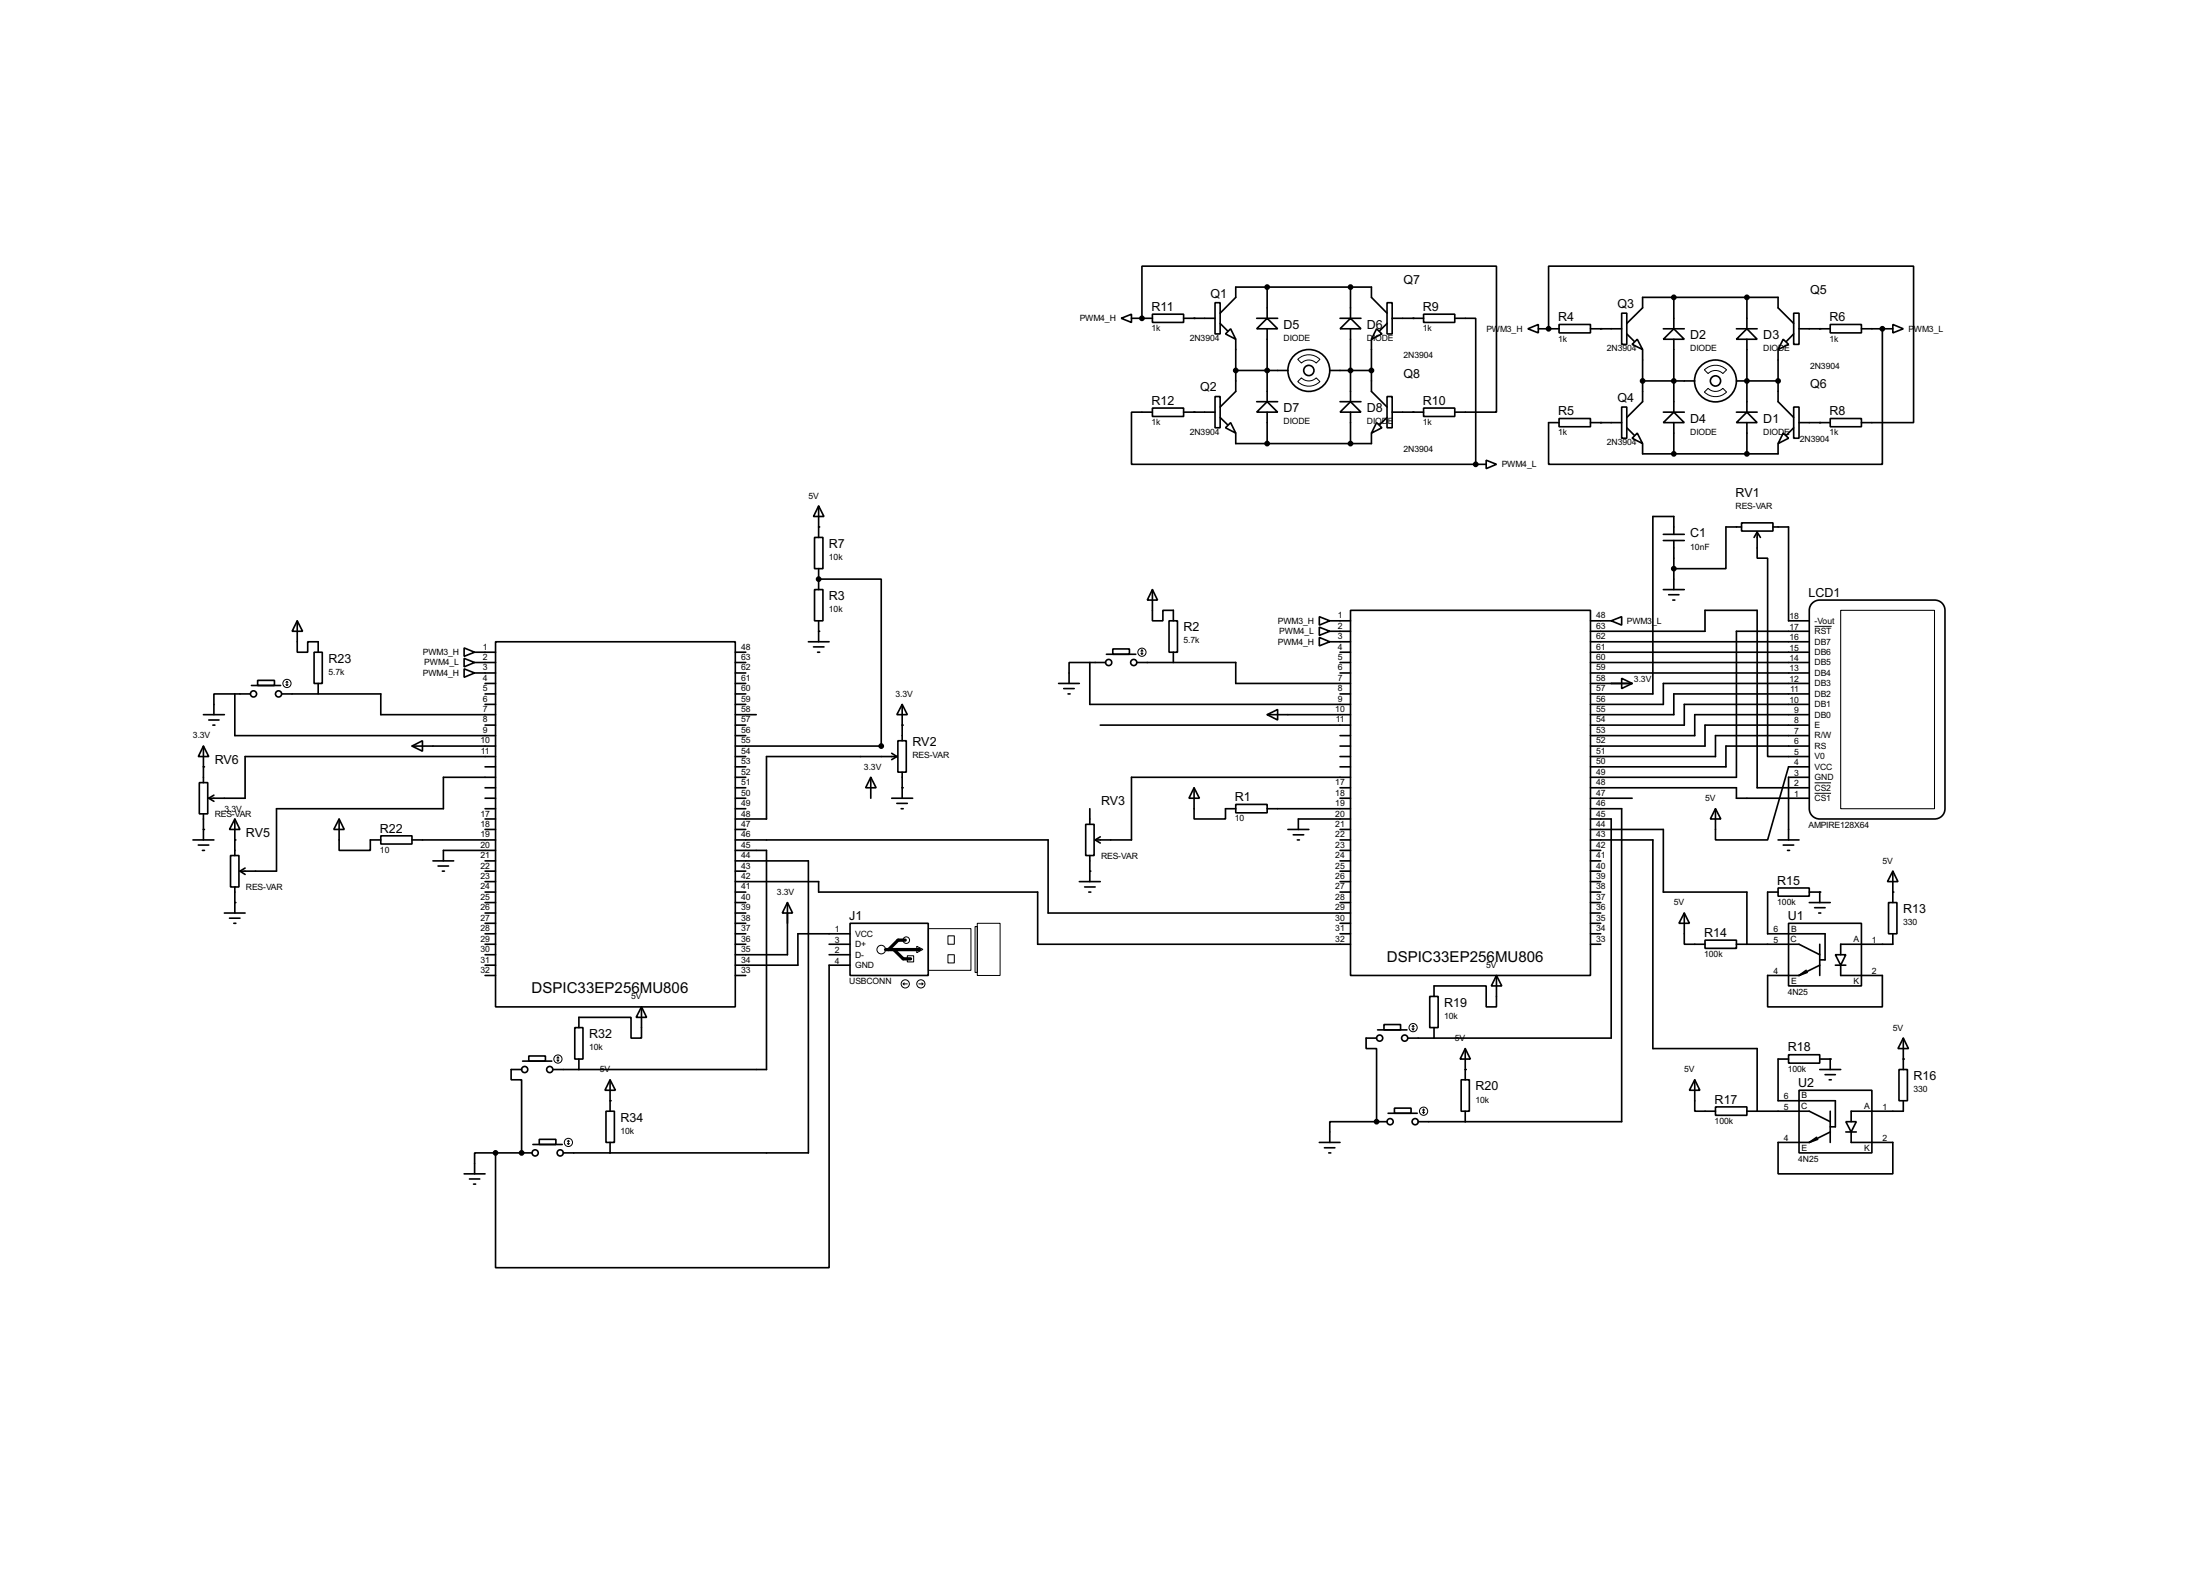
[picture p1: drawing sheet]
<svg xmlns="http://www.w3.org/2000/svg" width="536mm" height="383mm" viewBox="0 0 536 383" stroke-linecap="round" stroke-linejoin="round" font-family="sans-serif">
<g fill="none" stroke="#000" stroke-width=".4">
<path d="M273.1 77.5l2.5-1v2zM275.6 77.5h5.1M278.2 77.5v-12.7h86.3v35.6h-10.1M280.7 76.5h7.6v2h-7.6zM288.3 77.5h7.7M296 73.7h1.2v7.6h-1.2zM297.2 76.3l3.8-3.9v-2.5h33.1v2.5l3.8 3.9M297.2 78.8l1.8 1.8M306.1 77.5h5.1M308.7 77.5l2.5 2.6h-5.1zM308.7 69.9v7.6M326.4 77.5h5.1"/>
<path d="M329 69.9v7.6M337.9 73.7h1.2v7.6h-1.2zM337.9 78.8l-1.8 1.8M339.1 77.5h7.7M346.8 76.5h7.6v2h-7.6zM354.4 77.5h5.1v35.6M379.8 79h7.6v2.1h-7.6zM395 76.3h1.3v7.6h-1.3zM396.3 78.8l3.8-3.8v-2.6h33v2.6l3.8 3.8M407.7 72.4v7.7M425.5 72.4v7.7M436.9 76.3h1.3v7.6h-1.3z"/>
<path d="M445.8 79h7.6v2.1h-7.6zM461.1 79l2.5 1.1-2.5 1zM280.7 99.4h7.6v2h-7.6zM296 96.6h1.2v7.6h-1.2zM298.5 81.3l1.3-1.2 1.2 2.5zM301 90.2h12.7M301 82.6v12.7l-3.8 3.8M306.1 97.8h5.1M308.7 97.8l2.5 2.6h-5.1zM308.7 80.1v17.7M323.9 90.2h10.2M326.4 80.1l2.6-2.6 2.5 2.6z"/>
<path d="M326.4 97.8h5.1M329 97.8l2.5 2.6h-5.1zM329 80.1v17.7M334.1 82.6v12.7l3.8 3.8M335.3 80.1l1.3 1.2-2.5 1.3zM337.9 96.6h1.2v7.6h-1.2zM346.8 99.4h7.6v2h-7.6zM372.2 80.1l2.5-1.1v2.1zM374.7 80.1h5.1M377.2 80.1v-15.3h88.9v38.1h-12.7M387.4 80.1h7.6M395 99.1h1.3v7.6h-1.3z"/>
<path d="M396.3 81.3l1.8 1.8M397.6 83.9l1.2-1.3 1.3 2.5zM400.1 92.8h12.7M400.1 85.1v12.7l-3.8 3.9M405.2 80.1h5.1M407.7 80.1l2.6 2.5h-5.1zM407.7 82.6v17.8M423 82.6l2.5-2.5 2.5 2.5zM423 92.8h10.1M423 80.1h5M425.5 82.6v17.8M433.1 85.1v12.7l3.8 3.9"/>
<path d="M434.4 82.6l1.3 1.3-2.6 1.2zM436.9 99.1h1.3v7.6h-1.3zM436.9 81.3l-1.7 1.8M438.2 80.1h7.6M453.4 80.1h7.7M458.5 80.1v33h-81.3v-10.2h2.6M280.7 100.4h-5.1v12.7h83.9M288.3 100.4h7.7M297.2 101.7l1.8 1.7M298.5 104.2l1.3-1.3 1.2 2.6zM301 105.5v2.5h33.1v-2.5M308.7 100.4v7.6"/>
<path d="M329 100.4v7.6M335.3 102.9l1.3 1.3-2.5 1.3zM337.9 101.7l-1.8 1.7M339.1 100.4h7.7M359.5 113.1h2.5M362 112.1l2.5 1-2.5 1zM379.8 101.9h7.6v2h-7.6zM387.4 102.9h7.6M396.3 104.2l1.8 1.8M397.6 106.7l1.2-1.2 1.3 2.5zM400.1 108v2.5h33v-2.5M405.2 100.4h5.1"/>
<path d="M407.7 100.4l2.6 2.5h-5.1zM407.7 102.9v7.6M423 100.4h5M425.5 100.4l2.5 2.5h-5zM425.5 102.9v7.6M434.4 105.5l1.3 1.2-2.6 1.3zM436.9 104.2l-1.7 1.8M438.2 102.9h7.6M445.8 101.9h7.6v2h-7.6zM198.4 130.9h2.1v7.6h-2.1zM199.4 123.2l1.3 2.6h-2.5zM199.4 123.2v7.7"/>
<path d="M199.4 138.5v5.1M405.2 131.6h5.1M405.2 130.1h5.1M407.7 130.1v-4.3h-5.1v43.2h-15.2M407.7 131.6v12M424.2 127.3h7.7v2h-7.7zM424.2 128.3h-3.8v10.2h-12.7M428 129.6v6.3h2.6v48.3h10.1M428 129.6l-.7 1.3M428 129.6l.8 1.3M431.9 128.3h3.8v22.9h5M72.4 151.2l1.3 2.5h-2.5z"/>
<path d="M72.4 151.2v7.6h2.6v-2.5h2.5v2.5M76.5 158.8h2v7.6h-2zM113.1 157.8l2.5 1-2.5 1zM115.6 158.8h2.6M118.2 158.8h2.5zM120.7 156.3h58.4v88.9h-58.4zM179.1 158.8h2.6zM196.9 156.3h5.1M198.2 157.5h2.5M198.4 143.6h2.1v7.6h-2.1zM199.2 158.8h.5M199.4 141h15.3v40.7h-35.6"/>
<path d="M199.4 151.2v5.1M269.5 159.3h7.2M271.1 158h4v1.3h-4zM280.7 143.6l1.3 2.5h-2.5zM280.7 143.6v7.6h2.6v-2.6h2.5v2.6M284.8 151.2h2v7.6h-2zM285.8 158.8v2.5M321.4 150.2l2.5 1-2.5 1zM321.4 152.7l2.5 1-2.5 1zM321.4 155.2l2.5 1.1-2.5 1zM323.9 156.3h2.5M323.9 153.7h2.5"/>
<path d="M323.9 151.2h2.5M326.4 151.2h2.6zM326.4 153.7h2.6zM326.4 156.3h2.6zM326.4 158.8h2.6zM329 148.6h58.4v88.9h-58.4zM387.4 151.2h2.5zM387.4 153.7h27.9v-5.1h12.7v43.2h12.7M387.4 156.3h53.3M387.4 158.8h53.3M389.9 151.2h2.6M392.5 151.2l2.5-1v2z"/>
<path d="M405.2 143.6h5.1M406.5 144.8h2.5M407.5 146.1h.5M440.7 153.7h-17.7v35.6h-35.6M441.3 147a2.57 2.57 0 0 1 2-.9h27.9a2.49 2.49 0 0 1 2.6 2.5v48.3a2.48 2.48 0 0 1-2.6 2.5h-27.9a2.52 2.52 0 0 1-2.6-2.5v-48.3l.1-.6zM49.6 174h5.1M50.9 175.3h2.5M51.9 176.6h.5M57.2 169v10.1h61M61 169h-8.9v5M61.3 166.9h7.1M62.8 165.7h4.1v1.2h-4.1z"/>
<path d="M68.6 169h24.2v5h25.4M77.5 166.4v2.6M113.1 160.3l2.5 1-2.5 1.1zM113.1 162.9l2.5 1-2.5 1zM115.6 163.9h2.6M115.6 161.3h2.6M118.2 161.3h2.5zM118.2 163.9h2.5zM118.2 166.4h2.5zM118.2 169h2.5zM118.2 171.5h2.5zM118.2 174h2.5z"/>
<path d="M118.2 176.6h2.5zM118.2 179.1h2.5zM179.1 161.3h2.6M179.1 163.9h2.6M179.1 166.4h2.6M179.1 169h2.6M179.1 171.5h2.6M179.1 174h5.1M179.1 176.6h2.6M179.1 179.1h2.6M219.8 171.5l1.2 2.5h-2.5zM219.8 171.5v8.9"/>
<path d="M257.9 166.4h5M259.1 167.7h2.6M260.2 169h.5M265.5 161.3v10.2h60.9M268 176.6h61M269.3 161.3h-8.9v5.1M276.9 161.3h24.1v5.1h25.4M308.7 174l2.5-1.2v2.5zM308.7 174h20.3M326.4 161.3h2.6zM326.4 163.9h2.6zM326.4 166.4h2.6z"/>
<path d="M326.4 169h2.6zM326.4 171.5h2.6zM326.4 179.1h2.6M387.4 161.3h53.3M387.4 163.9h53.3M387.4 166.4h10.2M395 165.2l2.6 1.2-2.6 1.3zM440.7 166.4h-35.5v5.1h-17.8M440.7 169h-33v5h-20.3M440.7 171.5h-30.4v5.1h-22.9M440.7 174h-27.9v5.1h-25.4M440.7 176.6h-25.4v5.1h-27.9"/>
<path d="M440.7 179.1h-22.8v5.1h-30.5M48.6 190.6h2v7.6h-2zM49.6 181.7l1.3 2.5h-2.6zM49.6 181.7v8.9M49.6 198.2v6.3M50.9 194.4l1.2 .7M52.1 193.6l-1.2 .8M57.2 199.4l1.3 2.6h-2.6zM57.2 199.4v8.9M82.6 199.4l1.3 2.6h-2.6zM82.6 199.4v7.7h7.6v-2.6h2.6M100.4 181.7l2.5-1.3v2.5z"/>
<path d="M100.4 181.7h20.3M118.2 186.7h2.5M118.2 191.8h2.5M118.2 194.4h2.5M118.2 196.9h2.5M118.2 199.4h2.5M120.7 184.2h-61v10.2h-8.8M120.7 189.3h-12.7v7.6h-40.6v15.2h-8.9M179.1 184.2h2.6M179.1 186.7h2.6M179.1 189.3h2.6M179.1 191.8h2.6"/>
<path d="M179.1 194.4h2.6M179.1 196.9h2.6M212.1 189.3l1.3 2.5h-2.5zM212.1 189.3v5.1M217.2 194.4h5.1M217.2 183.4l1.3 .8M218.5 184.2h-31.8v15.2h-7.6M218.5 195.6h2.5M218.5 184.2l-1.3 .8M218.7 180.4h2.1v7.6h-2.1zM219.5 196.9h.5M219.8 188v6.4"/>
<path d="M265.5 196.9v3.8M290.9 191.8l1.3 2.6h-2.6zM290.9 191.8v7.6h7.6v-2.5h2.5M301 195.9h7.7v2h-7.7zM308.7 196.9h20.3M326.4 181.7h2.6M326.4 184.2h2.6M326.4 186.7h2.6M326.4 191.8h2.6M326.4 194.4h2.6M329 189.3h-53.4v15.2h-8.8M329 199.4h-12.7v2.6"/>
<path d="M387.4 191.8h35.6v2.6h17.7M387.4 194.4h10.2M387.4 196.9h7.6v76.2h-49.5M387.4 199.4h5.1v53.4h-49.5M417.9 196.9l1.3 2.5h-2.6zM440.7 186.7h-5l-5.1 17.8h-12.7v-7.6M440.7 181.7h-20.3v5h-33M440.7 189.3h-5v15.2M47 204.5h5.1M48.3 205.8h2.6M49.3 207.1h.5M56.2 208.3h2v7.7h-2z"/>
<path d="M57.2 216v6.3M58.5 212.1l1.2 .8M59.7 211.4l-1.2 .7M92.8 203.5h7.6v2h-7.6zM100.4 204.5h20.3M105.5 209.6h5M106.7 210.9h2.6M107.8 212.1h.5M118.2 202h2.5M118.2 209.6h2.5M118.2 212.1h2.5M118.2 214.7h2.5"/>
<path d="M118.2 217.2h2.5M118.2 219.8h2.5M120.7 207.1h-12.7v2.5M179.1 202h2.6M179.1 204.5h76.2v17.8h73.7M179.1 207.1h7.6v53.3h-52M179.1 209.6h17.8v71.1h-59.7M179.1 212.1h2.6M179.1 214.7h20.3v2.5h53.4v12.7h76.2M179.1 217.2h2.6M179.1 219.8h2.6M191.8 219.8l1.3 2.5h-2.5z"/>
<path d="M191.8 219.8v12.7h-12.7M262.9 214.7h5.1M264.2 216h2.6M264.5 200.7h2v7.6h-2zM265.2 217.2h.5M265.5 208.3v6.4M266.8 204.5l1.2 .8M268 203.8l-1.2 .7M313.7 202h5.1M315 203.3h2.6M316 204.5h.5M326.4 202h2.6"/>
<path d="M326.4 204.5h2.6M326.4 207.1h2.6M326.4 209.6h2.6M326.4 212.1h2.6M326.4 214.7h2.6M326.4 217.2h2.6M326.4 219.8h2.6M387.4 202h17.8v15.2h20.3v12.7M387.4 204.5h15.2v50.8h25.4v15.3M387.4 207.1h2.5M387.4 209.6h2.5M387.4 212.1h2.5"/>
<path d="M387.4 214.7h2.5M387.4 217.2h2.5M387.4 219.8h2.5M433.1 216.2h7.6v2h-7.6zM433.1 217.2h-2.5v10.2h14v6.3h-1.3M433.1 204.5h5.1M434.4 205.8h2.5M435.4 207.1h.5M440.7 217.2h2.6v2.6M440.7 219.8h5.1M460 219.8h2.1v7.6h-2.1zM461.1 212.1l1.2 2.6h-2.5z"/>
<path d="M461.1 212.1v7.7M54.7 222.3h5M55.9 223.6h2.6M57 224.8h.5M118.2 229.9h2.5M118.2 222.3h2.5M118.2 224.8h2.5M118.2 227.4h2.5M118.2 235h2.5M118.2 237.5h2.5M118.2 232.5h2.5M179.1 222.3h2.6"/>
<path d="M179.1 224.8h2.6M179.1 227.4h2.6M179.1 229.9h2.6M179.1 237.5h2.6M202 229.9h5.1M202 232.5h5.1M207.1 224.8h19v12.7h-19zM207.1 235h-5.1v73.7h-81.3v-28M207.1 227.4h-12.7v7.6h-15.3M326.4 224.8h2.6M326.4 227.4h2.6M364.5 237.5l1.3 2.6h-2.5z"/>
<path d="M364.5 237.5v7.7h-2.5v-5.1h-12.7v2.5M387.4 222.3h2.5M387.4 224.8h2.5M387.4 227.4h2.5M387.4 229.9h2.5M410.3 222.3l1.2 2.5h-2.5zM410.3 222.3v7.6h5M415.3 228.9h7.7v2h-7.7zM423 229.9h15.2l5.1 2.6M435.7 224.8h17.7v15.3h-17.7zM440 236.3l-1.8 1.2M440.2 236.8l-2 .7"/>
<path d="M442 221h2.6M443 222.3h.5M443.3 229.9v7.6M443.3 235l-5.1 2.5M447.1 232.5h2.5l-1.2 2.5zM447.1 235h2.5M448.4 235v2.5h10.1v7.7h-27.9v-7.7h7.6M461.1 227.4v2.5h-12.7v2.6M127.3 258.4h7.1M128.8 257.1h4.1v1.3h-4.1zM140 250.2h2v7.7h-2zM141 257.9v2.5"/>
<path d="M156.3 245.2l1.2 2.5h-2.5zM156.3 245.2v7.6h-2.6v-5.1h-12.7v2.5M335.3 252.8h-2.5v2.5h2.5v17.8M335.6 250.8h7.1M337.1 249.5h4.1v1.3h-4.1zM348.3 242.6h2v7.6h-2zM349.3 250.2v2.6M356.9 255.3l1.3 2.6h-2.5zM356.9 255.3v7.6M435.7 256.8h7.6v2.1h-7.6zM435.7 257.9h-2.6v10.1h14v6.4h-1.3M443.3 257.9h2.5v2.5"/>
<path d="M463.6 252.8l1.3 2.5h-2.6zM463.6 252.8v7.6M127.1 260.4h-2.6v2.5h2.6v17.8M129.8 278.7h7.2M131.4 277.4h4v1.3h-4zM147.6 270.6h2.1v7.6h-2.1zM148.6 262.9l1.3 2.6h-2.5zM148.6 262.9v7.7M148.6 278.2v2.5M321.4 278.2h5M322.6 279.5h2.6M335.3 273.1h-11.4v5.1"/>
<path d="M335.3 273.1h2.6M338.1 271.1h7.1M339.7 269.8h4v1.3h-4zM355.9 262.9h2v7.7h-2zM356.9 270.6v2.5M412.8 262.9l1.3 2.6h-2.6zM412.8 262.9v7.7h5.1M417.9 269.5h7.6v2.1h-7.6zM425.5 270.6h15.2l5.1 2.5M438.2 265.5h17.8v15.2h-17.8zM442.5 276.9l-1.8 1.3M442.8 277.4l-2.1 .8"/>
<path d="M443.3 260.4h5.1M444.6 261.7h2.5M445.6 262.9h.5M445.8 270.6v7.6M445.8 275.6l-5.1 2.6M449.6 273.1h2.6l-1.3 2.5zM449.6 275.6h2.6M450.9 275.6v2.6h10.2v7.6h-28v-7.6h7.6M462.6 260.4h2v7.6h-2zM463.6 268v2.6h-12.7v2.5M113.1 285.8h5.1M114.4 287.1h2.5"/>
<path d="M115.4 288.3h.5M120.7 280.7h-5.1v5.1M120.7 280.7h8.9M323.7 280.7h.5"/>
<circle cx="318.8" cy="90.2" r="5.1"/>
<circle cx="318.8" cy="90.2" r="1.25"/>
<circle cx="417.8" cy="92.8" r="5.1"/>
<circle cx="417.8" cy="92.8" r="1.25"/>
<circle cx="61.7" cy="169" r=".75"/>
<circle cx="67.8" cy="169" r=".75"/>
<circle cx="270" cy="161.3" r=".75"/>
<circle cx="276.1" cy="161.3" r=".75"/>
<circle cx="336" cy="252.8" r=".75"/>
<circle cx="342.1" cy="252.8" r=".75"/>
<circle cx="127.8" cy="260.4" r=".75"/>
<circle cx="133.9" cy="260.4" r=".75"/>
<circle cx="338.6" cy="273.1" r=".75"/>
<circle cx="344.7" cy="273.1" r=".75"/>
<circle cx="130.3" cy="280.7" r=".75"/>
<circle cx="136.4" cy="280.7" r=".75"/>
</g>
<g fill="#000">
<circle cx="278.2" cy="77.5" r=".2"/>
<circle cx="290.9" cy="77.5" r=".2"/>
<circle cx="344.2" cy="77.5" r=".2"/>
<circle cx="377.2" cy="80.1" r=".2"/>
<circle cx="389.9" cy="80.1" r=".2"/>
<circle cx="425.5" cy="92.8" r=".2"/>
<circle cx="443.3" cy="80.1" r=".2"/>
<circle cx="458.5" cy="80.1" r=".2"/>
<circle cx="290.9" cy="100.4" r=".2"/>
<circle cx="344.2" cy="100.4" r=".2"/>
<circle cx="359.5" cy="113.1" r=".2"/>
<circle cx="389.9" cy="102.9" r=".2"/>
<circle cx="443.3" cy="102.9" r=".2"/>
<circle cx="199.4" cy="128.3" r=".2"/>
<circle cx="199.4" cy="153.7" r=".2"/>
<circle cx="199.4" cy="141" r=".2"/>
<circle cx="219.8" cy="176.6" r=".2"/>
<circle cx="49.6" cy="186.7" r=".2"/>
<circle cx="219.8" cy="191.8" r=".2"/>
<circle cx="49.6" cy="202" r=".2"/>
<circle cx="57.2" cy="219.8" r=".2"/>
<circle cx="57.2" cy="204.5" r=".2"/>
<circle cx="265.5" cy="212.1" r=".2"/>
<circle cx="443.3" cy="217.2" r=".2"/>
<circle cx="461.1" cy="217.2" r=".2"/>
<circle cx="445.8" cy="257.9" r=".2"/>
<circle cx="463.6" cy="257.9" r=".2"/>
<circle cx="148.6" cy="268" r=".2"/>
<circle cx="335.3" cy="273.1" r=".2"/>
<circle cx="356.9" cy="260.4" r=".2"/>
<circle cx="127.1" cy="280.7" r=".2"/>
</g>
<path d="M448.4 148.6h22.8v48.3h-22.8z" fill="none" stroke="#000" stroke-width=".25"/>
<g fill="none" stroke="#000" stroke-width=".24">
<path d="M316.1 87.5a3.8 3.8 0 0 1 5.4 0l-.9 .9a2.54 2.54 0 0 0-3.6 0zM317 92a2.54 2.54 0 0 0 3.6 0l.9 .9a3.8 3.8 0 0 1-5.4 0zM415.2 90.1a3.8 3.8 0 0 1 5.4 0l-.9 .9a2.54 2.54 0 0 0-3.6 0zM416.1 94.6a2.54 2.54 0 0 0 3.6 0l.9 .9a3.8 3.8 0 0 1-5.4 0zM277.9 159.1l.3 .2M278.2 158.3v1M278.2 158.3l-.3 .3M278.2 158.3l.2 .3M278.4 159.1l-.2 .2M442 152.5h4.2M69.7 166.7l.2 .2M69.9 165.9v1"/>
<path d="M69.9 165.9l-.2 .3M69.9 165.9l.3 .3M70.2 166.7l-.3 .2M442 193.2h4M442 190.6h4M220 239.6l.3 .2M220 239.6h1M220.3 239.3l-.3 .3M221 232.7h1.6v1.5h-1.6zM223.3 230.4l1.5 .8-1.5 .8zM223.8 239.6h1M224.6 239.3l.2 .3"/>
<path d="M224.8 239.6l-.2 .2M226.1 226.1h10.4v10.2h-10.4zM230.9 232.5h1.6v2h-1.6zM230.9 227.9h1.6v2h-1.6zM237.5 225.6h.6v11.2h-.6zM238.1 224.8h5.5v12.7h-5.5zM135.7 258.1l.2 .3M135.9 257.4v1M135.9 257.4l-.2 .2M135.9 257.4l.3 .2M136.2 258.1l-.3 .3M344 250.5l.2 .3"/>
<path d="M344.2 249.7v1.1M344.2 249.7l-.2 .3M344.2 249.7l.3 .3M344.5 250.5l-.3 .3M138.2 278.4l.3 .3M138.5 277.7v1M138.5 277.7l-.3 .2M138.5 277.7l.2 .2M138.7 278.4l-.2 .3M346.5 270.8l.3 .3M346.8 270.1v1M346.8 270.1l-.3 .2"/>
<path d="M346.8 270.1l.2 .2M347 270.8l-.2 .3"/>
<circle cx="278.1" cy="158.8" r="1"/>
<circle cx="69.9" cy="166.4" r="1"/>
<circle cx="214.6" cy="231.2" r="1.05"/>
<circle cx="220.5" cy="239.6" r="1"/>
<circle cx="220.7" cy="228.9" r=".8"/>
<circle cx="224.3" cy="239.6" r="1"/>
<circle cx="135.9" cy="257.9" r="1"/>
<circle cx="344.2" cy="250.2" r="1"/>
<circle cx="138.4" cy="278.2" r="1"/>
<circle cx="346.7" cy="270.6" r="1"/>
</g>
<g fill="#000" stroke="#000" stroke-width=".4">
<circle cx="278.1" cy="77.5" r=".5"/>
<circle cx="308.6" cy="69.9" r=".5"/>
<circle cx="328.9" cy="69.9" r=".5"/>
<circle cx="407.7" cy="72.4" r=".5"/>
<circle cx="425.5" cy="72.4" r=".5"/>
<circle cx="301" cy="90.2" r=".5"/>
<circle cx="308.6" cy="90.2" r=".5"/>
<circle cx="328.9" cy="90.2" r=".5"/>
<circle cx="334" cy="90.2" r=".5"/>
<circle cx="377.2" cy="80.1" r=".5"/>
<circle cx="400.1" cy="92.8" r=".5"/>
<circle cx="407.7" cy="92.8" r=".5"/>
<circle cx="425.5" cy="92.8" r=".5"/>
<circle cx="433.1" cy="92.8" r=".5"/>
<circle cx="458.5" cy="80.1" r=".5"/>
<circle cx="308.6" cy="108" r=".5"/>
<circle cx="328.9" cy="108" r=".5"/>
<circle cx="359.4" cy="113.1" r=".5"/>
<circle cx="407.7" cy="110.5" r=".5"/>
<circle cx="425.5" cy="110.5" r=".5"/>
<circle cx="407.7" cy="138.5" r=".5"/>
<circle cx="199.4" cy="141" r=".5"/>
<circle cx="214.6" cy="181.7" r=".5"/>
<circle cx="335.3" cy="273.1" r=".5"/>
<circle cx="120.7" cy="280.7" r=".5"/>
<circle cx="127" cy="280.7" r=".5"/>
</g>
<path d="M215.7 231.2h8.4M217.7 231.2l2.3 2.3h1.8M220.5 228.9h-1.7l-2.3 2.3" fill="none" stroke="#000" stroke-width=".8"/>
<g font-size="4.1">
<text x="337.8" y="234.3">DSPIC33EP256MU806</text>
<text x="129.5" y="241.9">DSPIC33EP256MU806</text>
</g>
<g font-size="3.4">
<text x="341.9" y="69.1">Q7</text>
<text x="440.9" y="71.6">Q5</text>
<text x="280.5" y="75.7">R11</text>
<text x="294.9" y="72.5">Q1</text>
<text x="346.6" y="75.7">R9</text>
<text x="394" y="75">Q3</text>
<text x="312.7" y="80.1">D5</text>
<text x="333" y="80.1">D6</text>
<text x="379.6" y="78.2">R4</text>
<text x="411.7" y="82.6">D2</text>
<text x="429.5" y="82.6">D3</text>
<text x="445.6" y="78.2">R6</text>
<text x="292.4" y="95.3">Q2</text>
<text x="341.9" y="92">Q8</text>
<text x="440.9" y="94.5">Q6</text>
<text x="280.5" y="98.6">R12</text>
<text x="312.7" y="100.3">D7</text>
<text x="333" y="100.3">D8</text>
<text x="346.6" y="98.6">R10</text>
<text x="379.6" y="101.1">R5</text>
<text x="394" y="97.9">Q4</text>
<text x="445.6" y="101.1">R8</text>
<text x="411.7" y="102.9">D4</text>
<text x="429.5" y="102.9">D1</text>
<text x="422.8" y="121">RV1</text>
<text x="411.7" y="130.9">C1</text>
<text x="201.9" y="133.4">R7</text>
<text x="201.9" y="146.1">R3</text>
<text x="440.5" y="145.3">LCD1</text>
<text x="288.3" y="153.7">R2</text>
<text x="80" y="161.4">R23</text>
<text x="52.3" y="185.9">RV6</text>
<text x="222.3" y="181.7">RV2</text>
<text x="268.2" y="196.1">RV3</text>
<text x="300.8" y="195.1">R1</text>
<text x="59.9" y="203.7">RV5</text>
<text x="92.6" y="202.7">R22</text>
<text x="432.9" y="215.4">R15</text>
<text x="206.9" y="224">J1</text>
<text x="435.5" y="224">U1</text>
<text x="463.6" y="222.3">R13</text>
<text x="415.1" y="228.1">R14</text>
<text x="351.8" y="245.2">R19</text>
<text x="143.5" y="252.8">R32</text>
<text x="435.5" y="256">R18</text>
<text x="466.1" y="263">R16</text>
<text x="359.4" y="265.5">R20</text>
<text x="417.7" y="268.7">R17</text>
<text x="438" y="264.7">U2</text>
<text x="151.1" y="273.1">R34</text>
</g>
<g font-size="2.4">
<text x="263" y="78.2">PWM4_H</text>
<text x="280.5" y="80.6">1k</text>
<text x="289.8" y="83">2N3904</text>
<text x="312.7" y="83">DIODE</text>
<text x="333" y="83">D</text>
<text x="334.5" y="83">IODE</text>
<text x="346.6" y="80.6">1k</text>
<text x="362.1" y="80.8">PWM3_H</text>
<text x="379.6" y="83.2">1k</text>
<text x="445.6" y="83.2">1k</text>
<text x="464.9" y="80.8">P</text>
<text x="466.2" y="80.8">WM3_L</text>
<text x="341.9" y="87.2">2N3904</text>
<text x="391.4" y="85.6">2N3904</text>
<text x="411.7" y="85.6">DIODE</text>
<text x="429.5" y="85.6">DIODE</text>
<text x="440.9" y="89.7">2N3904</text>
<text x="280.5" y="103.5">1k</text>
<text x="289.8" y="105.8">2N3904</text>
<text x="312.7" y="103.4">DIODE</text>
<text x="333" y="103.4">DIOD</text>
<text x="338.1" y="103.4">E</text>
<text x="346.6" y="103.5">1k</text>
<text x="379.6" y="106">1k</text>
<text x="411.7" y="105.8">DIODE</text>
<text x="429.5" y="105.8">DIODE</text>
<text x="438.4" y="107.6">2N3904</text>
<text x="445.6" y="106">1k</text>
<text x="341.9" y="110.1">2N3904</text>
<text x="365.8" y="113.7">PWM4_L</text>
<text x="391.4" y="108.4">2N3904</text>
<text x="196.9" y="121.4">5V</text>
<text x="422.8" y="123.9">RES-VAR</text>
<text x="201.9" y="136.4">10k</text>
<text x="411.7" y="133.8">10nF</text>
<text x="201.9" y="149.1">10k</text>
<text x="311.3" y="151.9">PWM3_H</text>
<text x="311.6" y="154.4">PWM4_L</text>
<text x="325.9" y="153.1">2</text>
<text x="325.9" y="150.5">1</text>
<text x="325.9" y="155.6">3</text>
<text x="388.8" y="155.6">62</text>
<text x="388.8" y="153.1">63</text>
<text x="388.8" y="150.5">48</text>
<text x="396.3" y="151.9">PWM3_L</text>
<text x="435.9" y="155.9">16</text>
<text x="435.9" y="153.3">17</text>
<text x="435.9" y="150.8">18</text>
<text x="442" y="154.4">RST</text>
<text x="442" y="151.9">-Vout</text>
<text x="103" y="159.5">PWM3_H</text>
<text x="117.6" y="160.7">2</text>
<text x="117.6" y="158.1">1</text>
<text x="180.5" y="160.7">63</text>
<text x="180.5" y="158.1">48</text>
<text x="288.3" y="156.6">5.7k</text>
<text x="311.3" y="157">PWM4_H</text>
<text x="325.9" y="158.1">4</text>
<text x="325.9" y="160.7">5</text>
<text x="388.8" y="160.7">60</text>
<text x="388.8" y="158.1">61</text>
<text x="435.9" y="160.9">14</text>
<text x="435.9" y="158.4">15</text>
<text x="442" y="159.5">DB6</text>
<text x="442" y="157">DB7</text>
<text x="80" y="164.3">5.7k</text>
<text x="103" y="164.6">PWM4_H</text>
<text x="103.4" y="162">PWM4_L</text>
<text x="117.6" y="165.8">4</text>
<text x="117.6" y="163.2">3</text>
<text x="180.5" y="165.8">61</text>
<text x="180.5" y="163.2">62</text>
<text x="325.9" y="165.8">7</text>
<text x="325.9" y="163.2">6</text>
<text x="388.8" y="165.8">58</text>
<text x="388.8" y="163.2">59</text>
<text x="398" y="166">3.3V</text>
<text x="435.9" y="166">12</text>
<text x="435.9" y="163.5">13</text>
<text x="442" y="167.1">DB3</text>
<text x="442" y="164.6">DB4</text>
<text x="442" y="162">DB5</text>
<text x="117.6" y="168.3">5</text>
<text x="117.6" y="173.4">7</text>
<text x="117.6" y="170.8">6</text>
<text x="180.5" y="173.4">58</text>
<text x="180.5" y="170.8">59</text>
<text x="180.5" y="168.3">60</text>
<text x="218.1" y="169.7">3.3V</text>
<text x="325.3" y="173.4">10</text>
<text x="325.9" y="168.3">8</text>
<text x="325.9" y="170.8">9</text>
<text x="388.8" y="173.4">55</text>
<text x="388.8" y="170.8">56</text>
<text x="388.8" y="168.3">57</text>
<text x="435.9" y="171.1">10</text>
<text x="436.1" y="168.6">11</text>
<text x="437.1" y="173.6">9</text>
<text x="442" y="172.2">DB1</text>
<text x="442" y="169.7">DB2</text>
<text x="47" y="179.8">3.3V</text>
<text x="117.6" y="175.9">8</text>
<text x="117.6" y="178.5">9</text>
<text x="180.5" y="178.5">56</text>
<text x="180.5" y="175.9">57</text>
<text x="325.4" y="175.9">11</text>
<text x="388.8" y="178.5">53</text>
<text x="388.8" y="175.9">54</text>
<text x="437.1" y="178.7">7</text>
<text x="437.1" y="176.2">8</text>
<text x="442" y="179.8">R/W</text>
<text x="442" y="177.3">E</text>
<text x="442" y="174.7">DB0</text>
<text x="117" y="181">10</text>
<text x="117.1" y="183.6">11</text>
<text x="180.5" y="183.6">54</text>
<text x="180.5" y="181">55</text>
<text x="222.3" y="184.6">RES-VAR</text>
<text x="388.8" y="183.6">51</text>
<text x="388.8" y="181">52</text>
<text x="437.1" y="183.8">5</text>
<text x="437.1" y="181.3">6</text>
<text x="442" y="184.9">V0</text>
<text x="442" y="182.4">RS</text>
<text x="180.5" y="191.2">51</text>
<text x="180.5" y="188.6">52</text>
<text x="180.5" y="186.1">53</text>
<text x="210.5" y="187.4">3.3V</text>
<text x="325.3" y="191.2">17</text>
<text x="388.8" y="191.2">48</text>
<text x="388.8" y="188.6">49</text>
<text x="388.8" y="186.1">50</text>
<text x="437.1" y="191.4">2</text>
<text x="437.1" y="188.9">3</text>
<text x="437.1" y="186.3">4</text>
<text x="442" y="190">GND</text>
<text x="442" y="187.4">VCC</text>
<text x="54.7" y="197.6">3.3V</text>
<text x="180.5" y="196.3">49</text>
<text x="180.5" y="193.7">50</text>
<text x="325.3" y="193.7">18</text>
<text x="325.3" y="196.3">19</text>
<text x="388.8" y="196.3">46</text>
<text x="388.8" y="193.7">47</text>
<text x="415.3" y="195.1">5V</text>
<text x="437.1" y="194">1</text>
<text x="442" y="195.1">CS1</text>
<text x="442" y="192.5">CS2</text>
<text x="52.3" y="199">RES-VAR</text>
<text x="117" y="198.8">17</text>
<text x="117" y="201.3">18</text>
<text x="117" y="203.9">19</text>
<text x="180.5" y="203.9">46</text>
<text x="180.5" y="201.3">47</text>
<text x="180.5" y="198.8">48</text>
<text x="300.8" y="200">10</text>
<text x="325.3" y="198.8">20</text>
<text x="325.3" y="203.9">22</text>
<text x="325.3" y="201.3">21</text>
<text x="388.8" y="203.9">43</text>
<text x="388.8" y="201.3">44</text>
<text x="388.8" y="198.8">45</text>
<text x="440.5" y="201.5">AMPIRE128X64</text>
<text x="92.6" y="207.6">10</text>
<text x="117" y="206.4">20</text>
<text x="117" y="209">21</text>
<text x="180.5" y="209">44</text>
<text x="180.5" y="206.4">45</text>
<text x="268.2" y="209.2">RES-VAR</text>
<text x="325.3" y="206.4">23</text>
<text x="325.3" y="209">24</text>
<text x="388.8" y="209">41</text>
<text x="388.8" y="206.4">42</text>
<text x="117" y="211.5">22</text>
<text x="117" y="214">23</text>
<text x="180.5" y="214">42</text>
<text x="180.5" y="211.5">43</text>
<text x="325.3" y="211.5">25</text>
<text x="325.3" y="214">26</text>
<text x="388.8" y="214">39</text>
<text x="388.8" y="211.5">40</text>
<text x="458.5" y="210.3">5V</text>
<text x="59.9" y="216.8">RES-VAR</text>
<text x="117" y="216.6">24</text>
<text x="117" y="219.1">25</text>
<text x="117" y="221.7">26</text>
<text x="180.5" y="221.7">39</text>
<text x="180.5" y="219.1">40</text>
<text x="180.5" y="216.6">41</text>
<text x="189.3" y="217.9">3.3V</text>
<text x="325.3" y="216.6">27</text>
<text x="325.3" y="219.1">28</text>
<text x="325.3" y="221.7">29</text>
<text x="388.8" y="221.7">36</text>
<text x="388.8" y="219.1">37</text>
<text x="388.8" y="216.6">38</text>
<text x="407.7" y="220.5">5V</text>
<text x="432.9" y="220.3">100k</text>
<text x="117" y="224.2">27</text>
<text x="117" y="226.7">28</text>
<text x="180.5" y="226.7">37</text>
<text x="180.5" y="224.2">38</text>
<text x="203.4" y="227">1</text>
<text x="325.3" y="224.2">30</text>
<text x="325.3" y="226.7">31</text>
<text x="388.8" y="226.7">34</text>
<text x="388.8" y="224.2">35</text>
<text x="432" y="227">6</text>
<text x="436.3" y="226.8">B</text>
<text x="463.6" y="225.3">330</text>
<text x="117" y="229.3">29</text>
<text x="117" y="231.8">30</text>
<text x="180.5" y="231.8">35</text>
<text x="180.5" y="229.3">36</text>
<text x="203.4" y="229.5">3</text>
<text x="203.4" y="232.1">2</text>
<text x="208.3" y="228.1">VCC</text>
<text x="208.3" y="230.6">D+</text>
<text x="208.3" y="233.2">D-</text>
<text x="325.3" y="229.3">32</text>
<text x="388.8" y="229.3">33</text>
<text x="415.1" y="233">100k</text>
<text x="432" y="229.5">5</text>
<text x="436.2" y="229.4">C</text>
<text x="451.5" y="229.4">A</text>
<text x="456" y="229.5">1</text>
<text x="117" y="234.4">31</text>
<text x="117" y="236.9">32</text>
<text x="180.5" y="236.9">33</text>
<text x="180.5" y="234.4">34</text>
<text x="203.4" y="234.6">4</text>
<text x="206.9" y="239.6">USBCONN</text>
<text x="208.3" y="235.7">GND</text>
<text x="362" y="235.7">5V</text>
<text x="432" y="237.1">4</text>
<text x="436.3" y="239.5">E</text>
<text x="451.5" y="239.5">K</text>
<text x="456" y="237.1">2</text>
<text x="153.7" y="243.3">5V</text>
<text x="435.5" y="242.2">4N25</text>
<text x="351.8" y="248.1">10k</text>
<text x="461.1" y="250.9">5V</text>
<text x="143.5" y="255.8">10k</text>
<text x="354.4" y="253.5">5V</text>
<text x="146.1" y="261.1">5V</text>
<text x="410.3" y="261.1">5V</text>
<text x="435.5" y="261">100k</text>
<text x="359.4" y="268.5">10k</text>
<text x="434.5" y="267.6">6</text>
<text x="438.7" y="270">C</text>
<text x="438.8" y="267.5">B</text>
<text x="454.1" y="270">A</text>
<text x="466.1" y="265.9">330</text>
<text x="417.7" y="273.7">100k</text>
<text x="434.5" y="270.2">5</text>
<text x="458.5" y="270.2">1</text>
<text x="151.1" y="276.1">10k</text>
<text x="434.5" y="277.8">4</text>
<text x="438.8" y="280.2">E</text>
<text x="454.1" y="280.2">K</text>
<text x="458.5" y="277.8">2</text>
<text x="438" y="282.8">4N25</text>
</g>
</svg>
